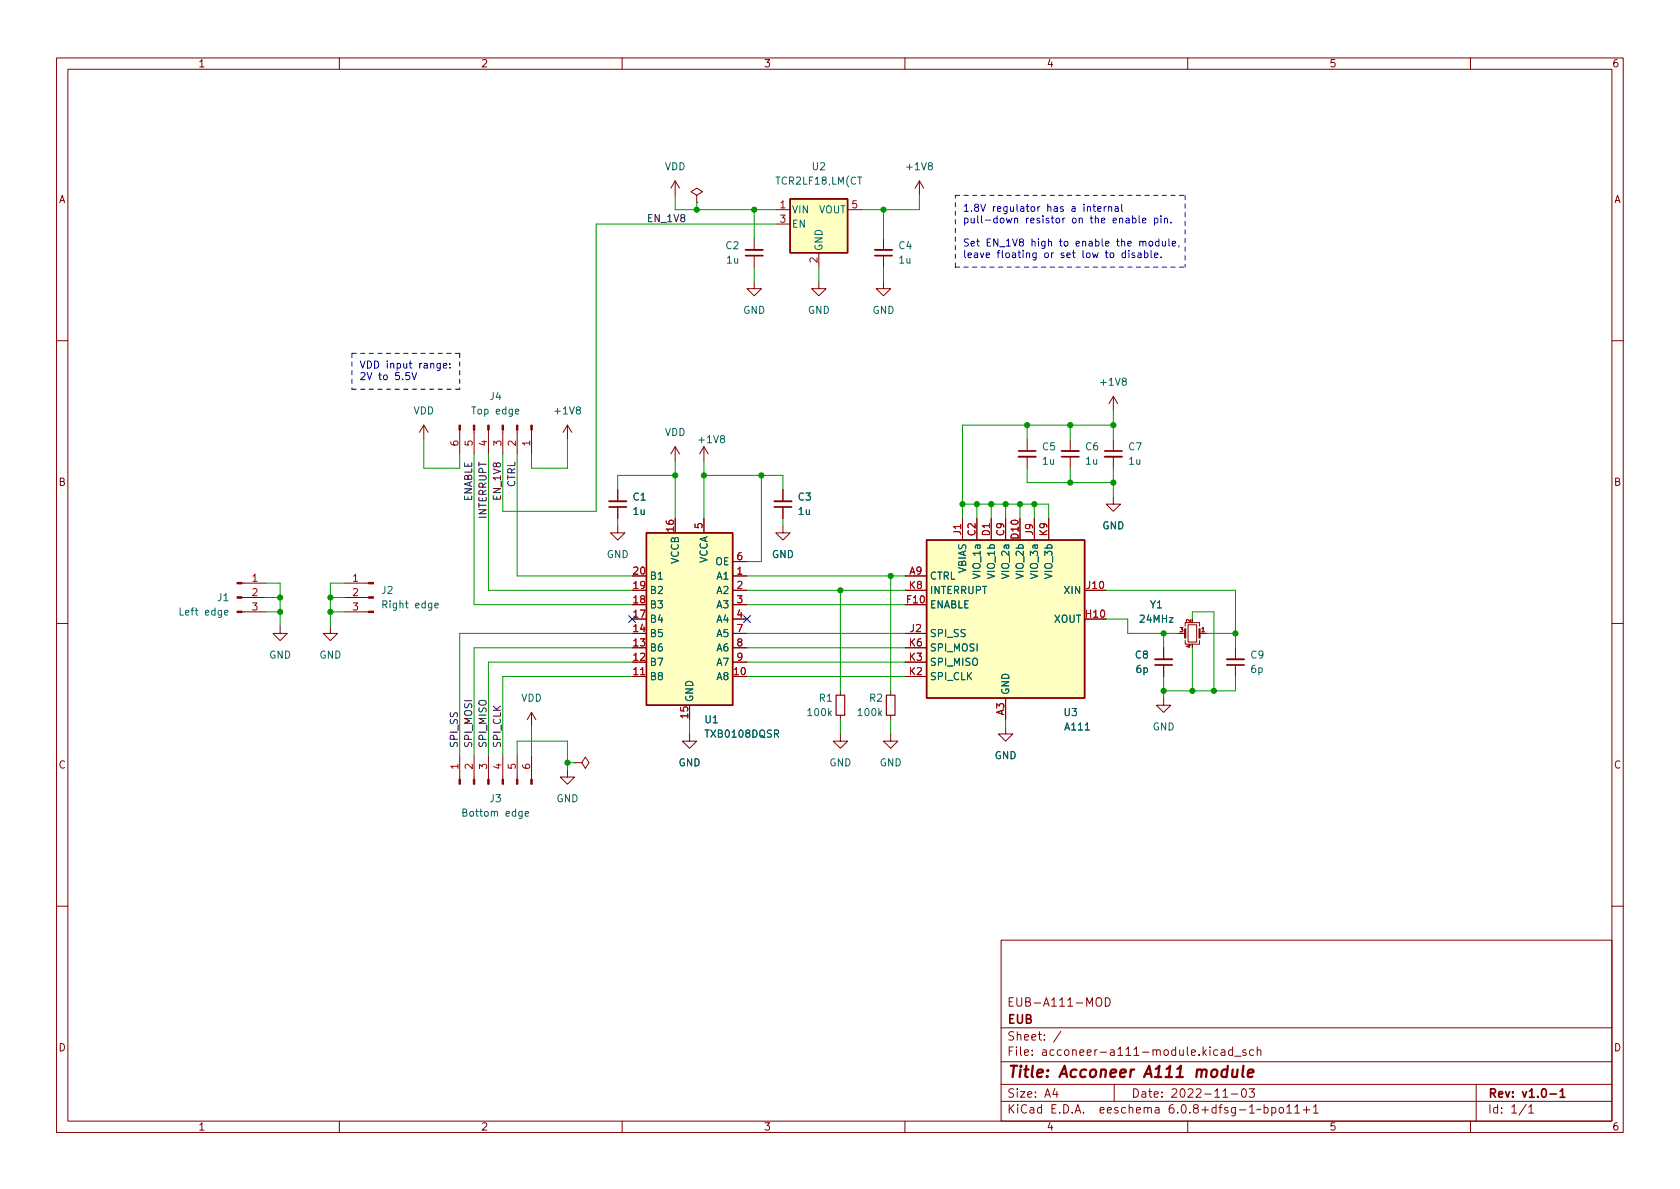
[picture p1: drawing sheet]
<svg xmlns="http://www.w3.org/2000/svg" width="297mm" height="210mm" viewBox="0 0 297 210" stroke-linecap="round" stroke-linejoin="round" font-family="sans-serif">
<g fill="none" stroke="#840000" stroke-width=".18">
<path d="M10 10.2h277v190.1h-277zM12 12.2h273v186.1h-273zM60 10.2v2M110 10.2v2M160 10.2v2M210 10.2v2M260 10.2v2M119.4 32v2.5M119.4 32l-.8 1.3M119.4 32l.7 1.3M123.2 34.5l1-.6-1-.6-1 .6 1 .6v1.3M123.2 35.8h.1"/>
<path d="M137.2 37.1h2.5M137.2 39.6h2.5M149.9 37.1h2.5M162.6 32l-.8 1.3M162.6 32v2.5M162.6 32l.7 1.3M133.3 49.8v1.2h1.3l-1.3 1.3-1.2-1.3h1.2M133.3 42.2v2M133.3 45.2v2M144.8 49.8v1.2h1.2l-1.2 1.3-1.3-1.3h1.3M144.8 44.7v2.5M156.2 49.8v1.2h1.3l-1.3 1.3-1.3-1.3h1.3"/>
<path d="M156.2 42.2v2M156.2 45.2v2M10 60.2h2M74.9 75.2l-.7 1.2M74.9 75.2v2.5M74.9 75.2l.8 1.2M81.3 76v4.3M83.8 76v4.3M86.4 76v4.3M88.9 76v4.3M91.4 76v4.3M94 76v4.3"/>
<path d="M100.3 75.2l-.7 1.2M100.3 75.2v2.5M100.3 75.2l.8 1.2M119.4 79l-.8 1.3M119.4 79v2.5M119.4 79l.7 1.3M124.5 79v2.5M124.5 79l-.8 1.3M124.5 79l.7 1.3M181.6 77.7v2.1M189.2 77.7v2.1M196.8 70.1v2.5"/>
<path d="M196.8 77.7v2.1M196.8 70.1l-.7 1.3M196.8 70.1l.8 1.3M285 60.2h2M109.2 93v1.2h1.3l-1.3 1.3-1.3-1.3h1.3M109.2 86.6v2M109.2 89.7v2M124.5 91.7v2.5M129.5 99.3h2.6M138.4 93v1.2h1.3l-1.3 1.3-1.2-1.3h1.2M138.4 86.6v2M138.4 89.7v2"/>
<path d="M170.2 91.7v3.8M172.7 91.7v3.8M175.3 91.7v3.8M177.8 91.7v3.8M180.3 91.7v3.8M181.6 80.8v2M182.9 91.7v3.8M185.4 91.7v3.8M189.2 80.8v2M196.8 87.9v1.2h1.3l-1.3 1.3-1.2-1.3h1.2M196.8 80.8v2M10 110.2h2"/>
<path d="M42.8 108.2h4.2M42.8 105.7h4.2M42.8 103.1h4.2M49.5 110.7v1.3h1.3l-1.3 1.3-1.2-1.3h1.2M58.4 110.7v1.3h-1.3l1.3 1.3 1.3-1.3h-1.3M61 108.2h4.2M61 105.7h4.2M61 103.1h4.2M111.8 119.6h2.5M129.5 101.8h2.6M129.5 104.4h2.6M129.5 106.9h2.6"/>
<path d="M129.5 109.5h2.6M129.5 112h2.6M129.5 114.5h2.6M129.5 117.1h2.6M160 101.8h3.8M160 119.6h3.8M160 104.4h3.8M160 106.9h3.8M160 112h3.8M160 114.5h3.8M160 117.1h3.8M185.4 103.1h.1"/>
<path d="M191.8 104.4h3.8M191.8 109.5h3.8M205.7 114.5v2.1M205.7 117.6v2M208.3 112h1.2M209.5 110.7v-.6h2.6v.6M209.5 113.3v.6h2.6v-.6M210.1 110.5h1.5v3h-1.5zM212.1 112h1.3M218.4 114.5v2.1M218.4 117.6v2M285 110.2h2"/>
<path d="M81.3 133.6v4.2M83.8 133.6v4.2M86.4 133.6v4.2M88.9 133.6v4.2M91.4 133.6v4.2M94 126l-.8 1.2M94 126v2.5M94 133.6v4.2M94 126l.7 1.2M100.3 136.1v1.3h1.3l-1.3 1.3-1.2-1.3h1.2M101.6 134.9h1.3l.6-1 .6 1-.6 1-.6-1M101.6 134.9h.1"/>
<path d="M121.9 129.8v1.3h1.3l-1.3 1.2-1.3-1.2h1.3M148.6 129.8v1.3h1.3l-1.3 1.2-1.3-1.2h1.3M148.6 122.2v.7M148.6 126.5v.7M157.5 129.8v1.3h1.2l-1.2 1.2-1.3-1.2h1.3M157.5 122.2v.7M157.5 126.5v.7M177.8 128.5v1.3h1.3l-1.3 1.3-1.3-1.3h1.3M177.8 123.4v3.8M205.7 123.4v1.3h1.3l-1.3 1.3-1.2-1.3h1.2M10 160.2h2M177 166.3h108v32h-108z"/>
<path d="M193.9 176.6a.5 .5 0 0 1 .5-.2 .5 .5 0 0 1 .4 .5v.5a.5 .5 0 0 1-.5 .6 .5 .5 0 0 1-.5-.6zM195.4 176.4a.76 .76 0 0 1 .9 .8 .76 .76 0 0 1-.9 .7zM285 160.2h2M60 198.3v2M110 198.3v2M160 198.3v2M177 194.8h108M177 191.8h108M177 187.8h108M177 181.8h108M186.5 192.5l-.4 1h1M186.9 193v1"/>
<path d="M187.6 182.4l-1.3 1.9M197 191.8v3M210 198.3v2M215.3 185.7l-.4-.1-.3 .3v.4l.1 .3h.6M215.9 185.7h.6l.1 .9M216.2 194h.9M216.6 186l-.5 .1a.29 .29 0 0 0-.2 .2 .29 .29 0 0 0 .2 .3h.5M217.7 193.5h1.2M217.9 185.7l-.4-.1-.3 .3v.4l.2 .3h.5M217.9 185.1v1.5M218.3 186.8h1.1M219.7 192.6l.2-.1a.81 .81 0 0 1 .5 .7 .81 .81 0 0 1-.3 .8h-.1a.81 .81 0 0 1-.6-.6 .81 .81 0 0 1 .3-.8z"/>
<path d="M220.3 185.7l-.4-.1-.2 .2 .1 .3 .5 .1v.4h-.6M220.9 192.5h.9l-.5 .6 .4 .1v.7l-.2 .1h-.4l-.2-.1M221.6 185.7l-.4-.1-.3 .3v.4l.2 .3h.5M222.3 185.8l.2-.2 .4 .1v.9M222.3 185.1v1.5M223.5 195.9l.4-.1 .3 .3v.4l-.1 .3h-.6M223.5 195.3v1.5M224.9 195.9l.4-.1 .3 .3v.4l-.2 .3h-.5M224.9 195.8v1.5M226.3 195.9l.3-.1 .3 .3v.4l-.3 .3h-.3l-.2-.3v-.4zM227.5 195.8l.4-.5v1.5M227.5 196.8h.9"/>
<path d="M228.9 195.8l.5-.5v1.5M228.9 196.8h.9M230.4 196.3h1.2M231 195.7v1.1M232.2 195.8l.4-.5v1.5M232.2 196.8h.9M260 198.3v2M261 191.8v6.5M269.9 195.3l-1.3 1.9M270.3 195.8l.4-.5v1.5M270.3 196.8h.9"/>
</g>
<path d="M131.8 45.2h3.1M154.7 45.2h3M180.1 79.8h3M195.3 79.8h3.1M107.7 89.7h3M136.9 89.7h3.1M187.7 80.8h3.1M204.2 117.6h3.1M216.9 117.6h3.1M274.1 193.5h1.1M275.8 193l.5-.5v1.5M275.8 194h.9" fill="none" stroke="#840000" stroke-width=".3"/>
<path d="M218 189.1l-.1 1.3a.57 .57 0 0 0 .8-.1M218.8 189.1l-.1 1.4M219.9 188.5l-.3 1.7 .3 .3M220.6 189.8l1-.2v-.4l-.6-.1-.3 .3v1l.1 .1 .6-.1" fill="none" stroke="#840000" stroke-width=".4"/>
<path d="M147.8 122.9h1.6v3.6h-1.6zM156.7 122.9h1.5v3.6h-1.5z" fill="none" stroke="#840000" stroke-width=".2"/>
<path d="M131.8 44.2h3.1M154.7 44.2h3M187.7 79.8h3.1M107.7 88.6h3M136.9 88.6h3.1M180.1 80.8h3M195.3 80.8h3.1M204.2 116.6h3.1M216.9 116.6h3.1" fill="none" stroke="#840000" stroke-width=".33"/>
<g fill="#ffffc2" stroke="#ffffc2" stroke-width=".18">
<path d="M114.3 94.2h15.2v30.5h-15.2z"/>
<path d="M139.7 35.2h10.2v9.5h-10.2z"/>
<path d="M163.8 95.5h28v27.9h-28z"/>
</g>
<path d="M139.7 35.2h10.2v9.5h-10.2zM114.3 94.2h15.2v30.5h-15.2zM163.8 95.5h28v27.9h-28z" fill="none" stroke="#840000" stroke-width=".25"/>
<g fill="#840000" stroke="#840000" stroke-width=".18">
<path d="M65.2 108.1h.8v.2h-.8z"/>
<path d="M65.2 105.5h.8v.3h-.8z"/>
<path d="M65.2 103h.8v.2h-.8z"/>
<path d="M41.9 108.1h.9v.2h-.9z"/>
<path d="M41.9 105.5h.9v.3h-.9z"/>
<path d="M41.9 103h.9v.2h-.9z"/>
<path d="M93.9 137.8h.2v.9h-.2z"/>
<path d="M91.3 137.8h.3v.9h-.3z"/>
<path d="M88.8 137.8h.2v.9h-.2z"/>
<path d="M86.2 137.8h.3v.9h-.3z"/>
<path d="M83.7 137.8h.2v.9h-.2z"/>
<path d="M81.2 137.8h.2v.9h-.2z"/>
<path d="M81.2 75.2h.2v.8h-.2z"/>
<path d="M83.7 75.2h.2v.8h-.2z"/>
<path d="M86.2 75.2h.3v.8h-.3z"/>
<path d="M88.8 75.2h.2v.8h-.2z"/>
<path d="M91.3 75.2h.3v.8h-.3z"/>
<path d="M93.9 75.2h.2v.8h-.2z"/>
</g>
<path d="M91.1 72.8l.6-.1v-.3h-.4l-.2 .1 .1 .7h.5M39.7 108.3l.6-.1v-.2l-.4-.1-.2 .2 .1 .6h.5M76.9 107.1l.6-.1-.1-.3h-.3l-.2 .1v.6h.5M92.9 143.9l.6-.1-.1-.3h-.4l-.1 .2v.6h.5" fill="none" stroke="#006464" stroke-width=".18"/>
<path d="M209.5 111.2v1.6M212.1 111.2v1.6" fill="none" stroke="#840000" stroke-width=".38"/>
<g fill="none" stroke="#0000c2" stroke-width=".18">
<path d="M193.2 36.5h.5M193.4 36.1v1.1l.3 .2M194.1 37l.6-.2-.1-.2-.3-.1-.2 .2v.6h.5M195.2 36.5v.9M195.6 36.5l-.4 .3M196 36.7l.2-.2 .3 .1 .1 .8M196 36.5v.9M197.2 36.6h.5v.8M197.7 36.8l-.4 .1-.2 .2 .2 .3 .4-.1M198.3 36.1v1.1l.2 .2M199.1 38.6h.5v.8M199.6 38.9h-.4l-.2 .2 .2 .3h.4"/>
<path d="M200.3 38.6h.3l.3 .2-.2 .6h-.4M200.3 38.2v1.2M201.4 38.2v1l.2 .2M202 39l.6-.1v-.3h-.4l-.2 .2 .1 .6h.5M204.1 38.6h.4l.2 .2-.1 .6h-.5M204.1 38.6v1.2M205.3 38.2v.1M205.3 38.6v.8M205.9 38.7l.2-.1h.3v.8M205.9 38.6v.8M207 39.3v.1M199 44.8l-.4-.1-.2 .3 .1 .5h.5"/>
<path d="M199 44.3v1.3M199.6 44.7v.9M200.6 44.8l-.3-.1-.2 .2 .1 .2 .4 .1v.3h-.5M201.2 44.8h.5l.1 .8M201.5 42.8l.2-.1h.3l.1 .8M201.8 45l-.5 .1-.1 .2 .1 .3 .5-.1M202.1 42.8l.1-.1h.4v.8M202.4 44.8l.3-.1 .3 .3-.1 .5h-.5M202.4 44.3v1.3M203.3 42.7h.3l.2 .2v.4l-.2 .2h-.3l-.1-.2zM203.5 44.3v1.1l.2 .2M204.1 45.1l.6-.1v-.2l-.4-.1-.2 .2 .1 .6h.5"/>
<path d="M204.9 42.7h-.4l-.2 .2 .1 .6h.5M204.9 42.2v1.3M205.3 45.4v.2M205.5 42.7l.1 .8h.3l.2-.1M206.1 42.7v.8M206.7 42.2v1.1l.1 .2M207.3 43.1l.6-.1-.1-.3h-.4l-.1 .1v.7h.5M208.5 43.5l-.1 .2M72.4 65.9h-.6l-.1 .6 .2-.1h.4l.2 .2-.1 .4-.2 .1-.5-.1M72.8 65.9l.5 1.2 .4-1.2M77.8 64.3v1l-.2 .2h-.3M77.8 64.3h-.3l-.3 .2 .2 .5h.4"/>
<path d="M78.4 64.7l.6-.1-.1-.3h-.3l-.2 .1 .1 .6h.4M79.5 65v.1M79.5 64.3v.1"/>
</g>
<path d="M168.9 34.5h40.6M209.5 34.5v12.7M168.9 47.2h40.6M168.9 47.2v-12.7M62.2 62.5h19.1M62.2 62.5v6.3M81.3 68.8h-19.1M81.3 62.5v6.3" fill="none" stroke="#0000c2" stroke-width=".18" stroke-dasharray=".8 .8"/>
<g fill="none" stroke="#009600" stroke-width=".18">
<path d="M119.4 34.5v2.6h17.8M123.2 35.8v1.3M133.3 37.1v5.1M137.2 39.6h-31.8v50.8h-16.5v-10.1M156.2 37.1v5.1M162.6 34.5v2.6h-10.2M133.3 47.2v2.6M144.8 47.2v2.6M156.2 47.2v2.6M74.9 77.7v5.1h6.4v-2.5M100.3 77.7v5.1h-6.3v-2.5M181.6 75.2v2.5"/>
<path d="M189.2 75.2v2.5M196.8 75.2h-26.6v16.5M196.8 72.6v5.1M83.8 80.3v26.6h28M86.4 80.3v24.1h25.4M91.4 80.3v21.5h20.4M109.2 91.7v1.3M119.4 84.1h-10.2v2.5M119.4 81.5v10.2M124.5 84.1h13.9v2.5M124.5 81.5v10.2M134.6 84.1v15.2h-2.5"/>
<path d="M138.4 91.7v1.3M170.2 89.1h15.2v2.6M172.7 89.1v2.6M175.3 89.1v2.6M177.8 89.1v2.6M180.3 89.1v2.6M181.6 82.8v2.5h15.2M182.9 89.1v2.6M189.2 82.8v2.5M196.8 82.8v5.1M47 105.7h2.5M47 103.1h2.5v7.6"/>
<path d="M47 108.2h2.5M58.4 105.7h2.6M58.4 108.2h2.6M61 103.1h-2.6v7.6M111.8 112h-30.5v21.6M111.8 117.1h-25.4v16.5M111.8 114.5h-28v19.1M111.8 119.6h-22.9v14M132.1 101.8h27.9M132.1 112h27.9M132.1 119.6h27.9M132.1 106.9h27.9"/>
<path d="M132.1 117.1h27.9M132.1 104.4h27.9M132.1 114.5h27.9M148.6 104.4v17.8M157.5 101.8v20.4M195.6 104.4h22.8v10.1M195.6 109.5h3.8v2.5h8.9M205.7 112v2.5M205.7 119.6v3.8M210.8 109.5v-1.3h3.8v14M210.8 114.5v7.7M213.4 112h5"/>
<path d="M218.4 119.6v2.6h-12.7M91.4 133.6v-2.5h8.9v5M94 128.5v5.1M100.3 134.9h1.3M121.9 127.2v2.6M148.6 127.2v2.6M157.5 127.2v2.6M177.8 127.2v1.3"/>
</g>
<path d="M111.2 108.9l1.2 1.2M112.4 108.9l-1.2 1.2M131.5 108.9l1.2 1.2M132.7 108.9l-1.2 1.2" fill="none" stroke="#000084" stroke-width=".18"/>
<g fill="#009600" stroke="#009600" stroke-width=".18">
<circle cx="214.6" cy="122.2" r=".46"/>
<circle cx="218.4" cy="112" r=".46"/>
<circle cx="205.7" cy="112" r=".46"/>
<circle cx="210.8" cy="122.2" r=".46"/>
<circle cx="205.7" cy="122.2" r=".46"/>
<circle cx="196.8" cy="85.3" r=".46"/>
<circle cx="58.4" cy="108.2" r=".46"/>
<circle cx="49.5" cy="105.7" r=".46"/>
<circle cx="58.4" cy="105.7" r=".46"/>
<circle cx="49.5" cy="108.2" r=".46"/>
<circle cx="170.2" cy="89.1" r=".46"/>
<circle cx="134.6" cy="84.1" r=".46"/>
<circle cx="175.3" cy="89.1" r=".46"/>
<circle cx="172.7" cy="89.1" r=".46"/>
<circle cx="157.5" cy="101.8" r=".46"/>
<circle cx="119.4" cy="84.1" r=".46"/>
<circle cx="124.5" cy="84.1" r=".46"/>
<circle cx="148.6" cy="104.4" r=".46"/>
<circle cx="181.6" cy="75.2" r=".46"/>
<circle cx="182.9" cy="89.1" r=".46"/>
<circle cx="189.2" cy="85.3" r=".46"/>
<circle cx="177.8" cy="89.1" r=".46"/>
<circle cx="180.3" cy="89.1" r=".46"/>
<circle cx="196.8" cy="75.2" r=".46"/>
<circle cx="189.2" cy="75.2" r=".46"/>
<circle cx="123.2" cy="37.1" r=".46"/>
<circle cx="133.3" cy="37.1" r=".46"/>
<circle cx="156.2" cy="37.1" r=".46"/>
<circle cx="100.3" cy="134.9" r=".46"/>
</g>
<text font-size="2.8" fill="#840000" x="178" y="190.6">Title: Acconeer A111 module</text>
<g font-size="2.1" fill="#840000">
<text x="178" y="178">EUB-A111-MOD</text>
<text x="178" y="184">Sheet: /</text>
<text x="178" y="181">EUB</text>
<text x="178" y="186.7">File: acconeer-a111-module.kicad_sch</text>
<text x="178" y="196.9">KiCad E.D.A. eeschema 6.0.8+dfsg-1~bpo11+1</text>
<text x="178" y="194.1">Size: A4</text>
<text x="200" y="194.1">Date: 2022-11-03</text>
<text x="263" y="194.1">Rev: v1.0-1</text>
<text x="263" y="196.9">Id: 1/1</text>
</g>
<g font-size="1.8" fill="#840000">
<text x="35" y="11.9">1</text>
<text x="85" y="11.9">2</text>
<text x="135" y="11.9">3</text>
<text x="185" y="11.9">4</text>
<text x="235" y="11.9">5</text>
<text x="285" y="11.9">6</text>
<text x="10.3" y="35.9">A</text>
<text x="285.3" y="35.9">A</text>
<text x="10.3" y="85.9">B</text>
<text x="285.3" y="85.9">B</text>
<text x="10.3" y="135.9">C</text>
<text x="285.3" y="135.9">C</text>
<text x="10.3" y="185.9">D</text>
<text x="285.3" y="185.9">D</text>
<text x="35" y="199.9">1</text>
<text x="85" y="199.9">2</text>
<text x="135" y="199.9">3</text>
<text x="185" y="199.9">4</text>
<text x="235" y="199.9">5</text>
<text x="285" y="199.9">6</text>
</g>
<g font-size="1.8" fill="#006464">
<text x="117.5" y="30.1">VDD</text>
<text x="137.4" y="32.6">TCR2LF18,LM(CT</text>
<text x="143.6" y="30.1">U2</text>
<text x="160.5" y="30.1">+1V8</text>
<text x="140" y="37.7">VIN</text>
<text x="140" y="40.3">EN</text>
<text x="144.7" y="37.7">VOUT</text>
<text x="128.4" y="44.1">C2</text>
<text x="128.5" y="46.6">1u</text>
<text x="145.4" y="44.4" transform="rotate(-90 145.4 44.4)">GND</text>
<text x="158.9" y="44.1">C4</text>
<text x="159" y="46.6">1u</text>
<text x="131.4" y="55.5">GND</text>
<text x="142.8" y="55.5">GND</text>
<text x="154.2" y="55.5">GND</text>
<text x="86.6" y="70.7">J4</text>
<text x="194.8" y="68.2">+1V8</text>
<text x="73.1" y="73.3">VDD</text>
<text x="83.7" y="73.3">Top edge</text>
<text x="98.2" y="73.3">+1V8</text>
<text x="117.5" y="77.1">VDD</text>
<text x="123.7" y="78.4">+1V8</text>
<text x="184.3" y="79.6">C5</text>
<text x="184.4" y="82.2">1u</text>
<text x="192" y="79.6">C6</text>
<text x="192" y="82.2">1u</text>
<text x="199.6" y="79.6">C7</text>
<text x="199.6" y="82.2">1u</text>
<text x="111.9" y="88.5">C1</text>
<text x="141.2" y="88.5">C3</text>
<text x="112" y="91">1u</text>
<text x="141.2" y="91">1u</text>
<text x="194.9" y="93.6">GND</text>
<text x="107.3" y="98.7">GND</text>
<text x="120" y="99.7" transform="rotate(-90 120 99.7)">VCCB</text>
<text x="125.1" y="99.7" transform="rotate(-90 125.1 99.7)">VCCA</text>
<text x="126.5" y="99.9">OE</text>
<text x="136.5" y="98.7">GND</text>
<text x="170.8" y="101.4" transform="rotate(-90 170.8 101.4)">VBIAS</text>
<text x="38.5" y="106.3">J1</text>
<text x="67.5" y="105">J2</text>
<text x="68" y="107.6">Right edge</text>
<text x="114.8" y="107.6">B3</text>
<text x="114.8" y="105">B2</text>
<text x="114.8" y="102.5">B1</text>
<text x="126.8" y="102.5">A1</text>
<text x="126.8" y="105">A2</text>
<text x="126.8" y="107.6">A3</text>
<text x="164.3" y="102.5">CTRL</text>
<text x="164.3" y="107.6">ENABLE</text>
<text x="164.3" y="105">INTERRUPT</text>
<text x="173.4" y="102" transform="rotate(-90 173.4 102)">VIO_1a</text>
<text x="175.9" y="102.1" transform="rotate(-90 175.9 102.1)">VIO_1b</text>
<text x="178.4" y="102" transform="rotate(-90 178.4 102)">VIO_2a</text>
<text x="181" y="102.1" transform="rotate(-90 181 102.1)">VIO_2b</text>
<text x="183.5" y="102" transform="rotate(-90 183.5 102)">VIO_3a</text>
<text x="186.1" y="102.1" transform="rotate(-90 186.1 102.1)">VIO_3b</text>
<text x="188.3" y="105">XIN</text>
<text x="203.4" y="107.6">Y1</text>
<text x="32.1" y="108.8">Left edge</text>
<text x="114.8" y="112.6">B5</text>
<text x="114.8" y="110.1">B4</text>
<text x="126.8" y="110.1">A4</text>
<text x="126.8" y="112.6">A5</text>
<text x="164.3" y="112.6">SPI_SS</text>
<text x="186.3" y="110.1">XOUT</text>
<text x="201.7" y="110.1">24MHz</text>
<text x="47.6" y="116.5">GND</text>
<text x="56.5" y="116.5">GND</text>
<text x="114.8" y="117.7">B7</text>
<text x="114.8" y="115.2">B6</text>
<text x="126.8" y="115.2">A6</text>
<text x="126.8" y="117.7">A7</text>
<text x="164.3" y="117.7">SPI_MISO</text>
<text x="164.3" y="115.2">SPI_MOSI</text>
<text x="200.8" y="116.4">C8</text>
<text x="200.9" y="119">6p</text>
<text x="221.2" y="116.4">C9</text>
<text x="221.2" y="119">6p</text>
<text x="92.1" y="124.1">VDD</text>
<text x="114.8" y="120.3">B8</text>
<text x="122.6" y="124.2" transform="rotate(-90 122.6 124.2)">GND</text>
<text x="126.8" y="120.3">A8</text>
<text x="144.9" y="124.1">R1</text>
<text x="153.8" y="124.1">R2</text>
<text x="164.3" y="120.3">SPI_CLK</text>
<text x="178.4" y="122.9" transform="rotate(-90 178.4 122.9)">GND</text>
<text x="124.7" y="127.9">U1</text>
<text x="124.9" y="130.4">TXB0108DQSR</text>
<text x="142.9" y="126.6">100k</text>
<text x="151.8" y="126.6">100k</text>
<text x="188.2" y="126.6">U3</text>
<text x="188.4" y="129.2">A111</text>
<text x="203.8" y="129.2">GND</text>
<text x="120" y="135.5">GND</text>
<text x="146.6" y="135.5">GND</text>
<text x="155.5" y="135.5">GND</text>
<text x="175.8" y="134.2">GND</text>
<text x="86.6" y="141.9">J3</text>
<text x="98.4" y="141.9">GND</text>
<text x="82.2" y="144.4">Bottom edge</text>
</g>
<g font-size="1.8" fill="#0f0f0f">
<text x="114.3" y="39.3">EN_1V8</text>
<text x="83.5" y="88.8" transform="rotate(-90 83.5 88.8)">ENABLE</text>
<text x="88.6" y="88.1" transform="rotate(-90 88.6 88.1)">EN_1V8</text>
<text x="91.1" y="86.2" transform="rotate(-90 91.1 86.2)">CTRL</text>
<text x="86" y="91.6" transform="rotate(-90 86 91.6)">INTERRUPT</text>
<text x="80.9" y="132.3" transform="rotate(-90 80.9 132.3)">SPI_SS</text>
<text x="83.5" y="132.3" transform="rotate(-90 83.5 132.3)">SPI_MOSI</text>
<text x="86" y="132.3" transform="rotate(-90 86 132.3)">SPI_MISO</text>
<text x="88.6" y="132.3" transform="rotate(-90 88.6 132.3)">SPI_CLK</text>
</g>
<g font-size="1.8" fill="#a90000">
<text x="137.9" y="36.8">1</text>
<text x="137.9" y="39.4">3</text>
<text x="150.6" y="36.8">5</text>
<text x="144.5" y="46.5" transform="rotate(-90 144.5 46.5)">2</text>
<text x="81" y="78.8" transform="rotate(-90 81 78.8)">6</text>
<text x="83.6" y="78.8" transform="rotate(-90 83.6 78.8)">5</text>
<text x="86.1" y="78.8" transform="rotate(-90 86.1 78.8)">4</text>
<text x="88.6" y="78.8" transform="rotate(-90 88.6 78.8)">3</text>
<text x="91.2" y="78.8" transform="rotate(-90 91.2 78.8)">2</text>
<text x="93.7" y="78.8" transform="rotate(-90 93.7 78.8)">1</text>
<text x="119.1" y="93.9" transform="rotate(-90 119.1 93.9)">16</text>
<text x="124.2" y="93.5" transform="rotate(-90 124.2 93.5)">5</text>
<text x="169.9" y="94.6" transform="rotate(-90 169.9 94.6)">J1</text>
<text x="172.5" y="94.7" transform="rotate(-90 172.5 94.7)">C2</text>
<text x="175" y="94.7" transform="rotate(-90 175 94.7)">D1</text>
<text x="177.5" y="94.7" transform="rotate(-90 177.5 94.7)">C9</text>
<text x="180.1" y="95.2" transform="rotate(-90 180.1 95.2)">D10</text>
<text x="182.6" y="94.6" transform="rotate(-90 182.6 94.6)">J9</text>
<text x="185.2" y="94.7" transform="rotate(-90 185.2 94.7)">K9</text>
<text x="112" y="101.6">20</text>
<text x="130.3" y="101.6">1</text>
<text x="130.3" y="99.1">6</text>
<text x="160.8" y="101.6">A9</text>
<text x="44.6" y="102.9">1</text>
<text x="44.6" y="105.4">2</text>
<text x="44.6" y="107.9">3</text>
<text x="62.4" y="102.9">1</text>
<text x="62.4" y="105.4">2</text>
<text x="62.4" y="107.9">3</text>
<text x="112" y="106.7">18</text>
<text x="112" y="104.1">19</text>
<text x="130.3" y="104.1">2</text>
<text x="130.3" y="106.7">3</text>
<text x="160.4" y="106.7">F10</text>
<text x="160.8" y="104.1">K8</text>
<text x="192.2" y="104.1">J10</text>
<text x="112" y="111.8">14</text>
<text x="112" y="109.2">17</text>
<text x="130.3" y="109.2">4</text>
<text x="130.3" y="111.8">7</text>
<text x="160.9" y="111.8">J2</text>
<text x="192.1" y="109.2">H10</text>
<text x="112" y="119.4">11</text>
<text x="112" y="116.8">12</text>
<text x="112" y="114.3">13</text>
<text x="129.8" y="119.4">10</text>
<text x="130.3" y="114.3">8</text>
<text x="130.3" y="116.8">9</text>
<text x="160.8" y="119.4">K2</text>
<text x="160.8" y="116.8">K3</text>
<text x="160.8" y="114.3">K6</text>
<text x="121.7" y="127" transform="rotate(-90 121.7 127)">15</text>
<text x="177.5" y="126.5" transform="rotate(-90 177.5 126.5)">A3</text>
<text x="81" y="136" transform="rotate(-90 81 136)">1</text>
<text x="83.6" y="136" transform="rotate(-90 83.6 136)">2</text>
<text x="86.1" y="136" transform="rotate(-90 86.1 136)">3</text>
<text x="88.6" y="136" transform="rotate(-90 88.6 136)">4</text>
<text x="91.2" y="136" transform="rotate(-90 91.2 136)">5</text>
<text x="93.7" y="136" transform="rotate(-90 93.7 136)">6</text>
</g>
<g font-size="1.8" fill="#0000c2">
<text x="170.2" y="37.4">1.8V regulator has a internal</text>
<text x="170.2" y="39.5">pull-down resistor on the enable pin.</text>
<text x="170.2" y="43.6">Set EN_1V8 high to enable the module,</text>
<text x="170.2" y="45.6">leave floating or set low to disable.</text>
<text x="63.5" y="65.2">VDD input range:</text>
<text x="63.5" y="67.2">2V to 5.5V</text>
</g>
<g font-size="1.1" fill="#a90000">
<text x="208.6" y="111.8">3</text>
<text x="210.6" y="110.1" transform="rotate(-90 210.6 110.1)">2</text>
<text x="212.4" y="111.8">1</text>
<text x="210.6" y="114.5" transform="rotate(-90 210.6 114.5)">4</text>
</g>
</svg>
